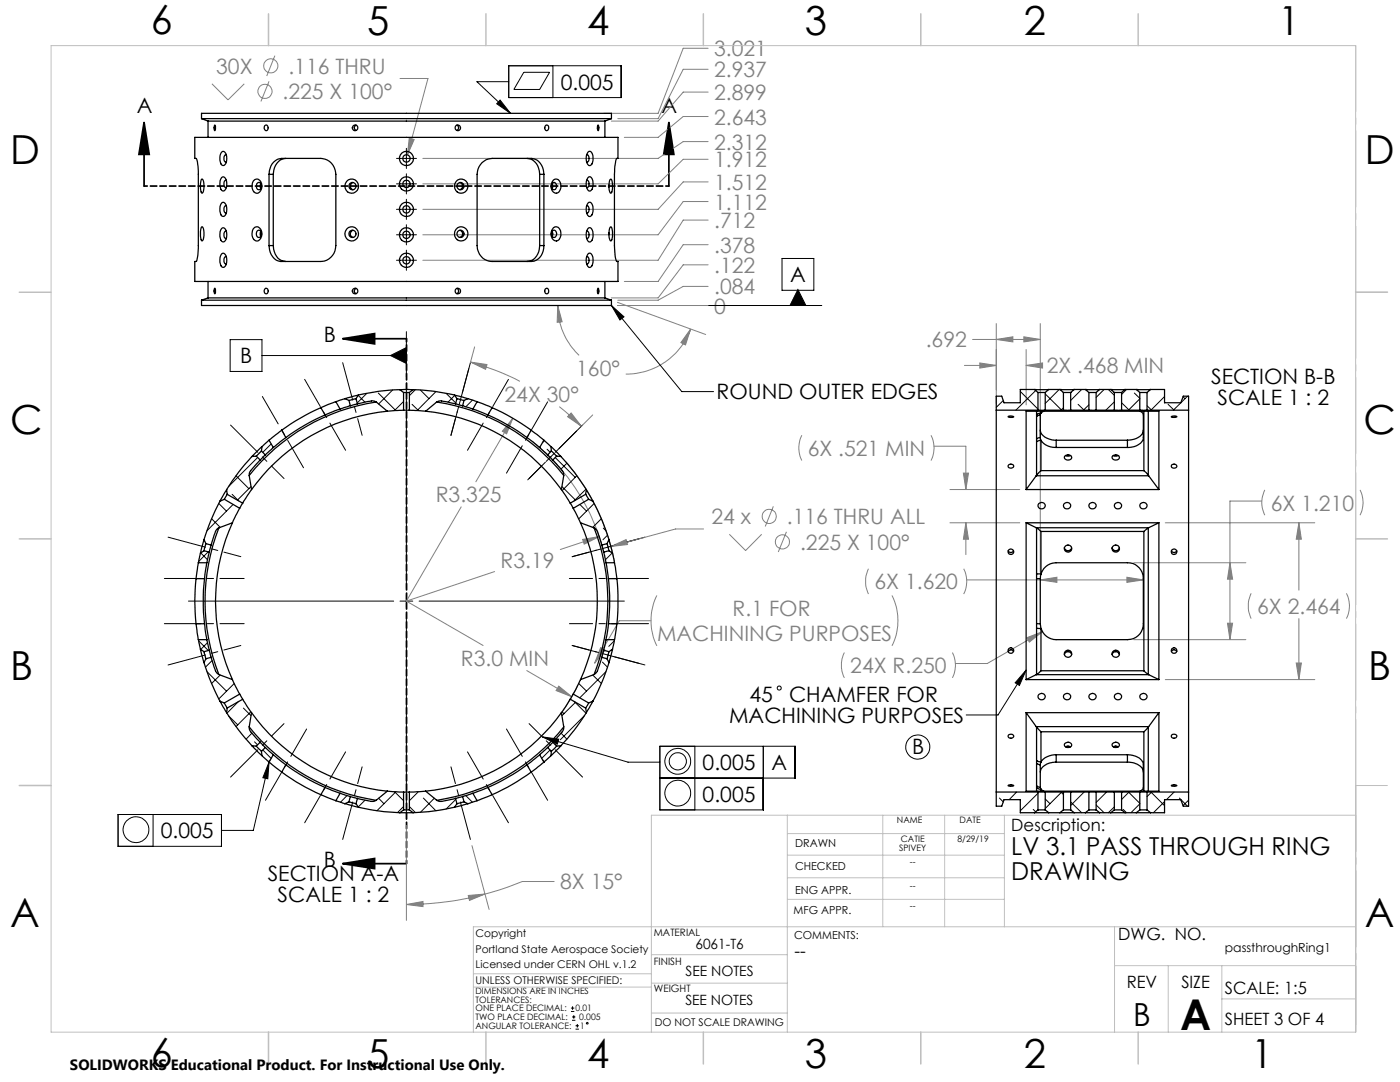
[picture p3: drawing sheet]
<svg xmlns="http://www.w3.org/2000/svg" width="279mm" height="216mm" viewBox="0 0 279 216" stroke-linecap="round" stroke-linejoin="round" font-family="sans-serif">
<g fill="none" stroke="#808080" stroke-width=".2">
<path d="M42.3 16.7l3.2 3.2 3.3-3.2M53.7 16.2l-1.6 4M54.9 11.1l-1.7 4.1M79.8 15.7h5.6l-4.1 15.2M141.3 18.4h-5l-5 5.8h-9.3M141.3 13.8h-5l-5 9.9h-8M141.3 9.6h-5l-5 13h-10.8M81.7 27.6l1 .2-1.4 3.1zM141.3 36.3h-5l-5 5.5h-46.9M141.3 31.8h-5l-5 4.9h-46.9M141.3 28.3h-5l-5 3.3h-46.9M141.3 23.2h-5l-5 4.2h-6.7"/>
<path d="M141.3 57.1h-5l-5 2.8h-8M141.3 52.8h-5l-5 6.6h-9.3M141.3 48.8h-5l-5 7.4h-6.7M141.3 43.9h-5l-5 8h-46.9M141.3 40.2h-5l-5 6.6h-46.9M93.9 72.2l3.3 .5-.3 1zM93.9 72.2a50.2 50.2 0 0 1 9.9 3.9M94.7 69.2l-.8 3.2M111.3 61l.9 3.2-1 .1zM111.3 61a13.8 13.8 0 0 0 4.3 9.9M123.2 60.3l17.6 6.4M123.3 61h18"/>
<path d="M137.8 65.7l-1 3.1-.9-.4zM137.8 65.7a13.6 13.6 0 0 1-12.9 8.9M192.5 72.9h6.3M194.1 67.7h13.5M195.5 72.4l3.3 .5-3.3 .5zM198.8 64.6v16M198.8 67.7l3.3-.5v1zM204.3 67.2l3.3 .5-3.3 .5zM204.8 69.7v11.1M204.8 72.9h2.9M204.8 72.9l3.3-.5v1zM207.6 64.6v49.6"/>
<path d="M102.3 83.5l-7.3 12.6M102.3 83.5l-1.2 3.1-.8-.6zM106.2 88.1a40.8 40.8 0 0 1 14.3 22M111.6 81.1l2.8 2.4 1.6 1.6M112.8 92a42.6 42.6 0 0 1 9.8 20.1M114 82.4l2 2.7-2.7-2zM118.3 82.8l-2.3 2.3M160 86.9a5.6 5.6 0 0 0 0 5M185.8 86.9a5.6 5.6 0 0 1 0 5M186.4 89h6.4v8.7M189.6 97.7h13.9M192.3 94.4h1l-.5 3.3z"/>
<path d="M251.8 100h-6.3v27.6M252.4 97.8a5.6 5.6 0 0 0 0 5M271.4 97.8a5.6 5.6 0 0 1 0 5M81.1 119.9l15.3 8.9M92 101.1l-10.9 18.8M98.7 114.1l-17.6 5.8M116.3 107.6l3.3-.5-3 1.5zM119.6 107.1l-7.8 2.5M121.9 109l3.1-1.3 .2 1zM131.1 118.8a11.4 11.4 0 0 0 0 10.1M140.4 105.6h-5.6l-12.9 3.4M145.6 106.6l3.2 3.3 3.2-3.3"/>
<path d="M154.3 101l-1.6 4.1M157 106.1l-1.7 4M173.3 113.5a5.9 5.9 0 0 0 0 5M178 118.8a11.1 11.1 0 0 1 0 10.1M189.6 104.3h13.9M192.3 113.5a5.6 5.6 0 0 1 0 5M192.8 104.3l.5 3.3h-1zM192.8 104.3v6.4M192.9 115.7h35.3M207.6 115.7l3.3-.5v1zM224.9 115.2l3.3 .5-3.3 .5zM226.3 112.3h22.3"/>
<path d="M228.2 112.5v1.7M232.6 104.3h29.8M245.5 112.3l.5 3.3h-1zM249.7 118.4a5.9 5.9 0 0 0 0 5M259.2 104.3l.5 3.3h-1zM259.2 104.3v13.5M268.7 118.4a5.6 5.6 0 0 1 0 5M105.1 133.8l9 5.2M111.5 136.9l2.6 2.1-3.1-1.2zM115.3 136.7l-1.7 3.2-1.2 1.8M119.9 129.2l.9 .5-2.1 2.6zM129.9 123.9h-6.3l-4.9 8.4"/>
<path d="M168.5 130.2a5.6 5.6 0 0 0 0 5.1M190.1 130.2a5.6 5.6 0 0 1 0 5.1M204.9 127.2l3.1-1.2-2.6 2.1zM208 126l-11 6.4h-6.3M226.3 127.6h22.3M232.6 135.6h29.8M245 124.4h1l-.5 3.2zM258.7 132.3h1l-.5 3.3zM259.2 123.4v12.2M81.1 164.7v19M93.5 178.7l3.3-.3-3.1 1.3zM94.2 168.7l3.4 12.8"/>
<path d="M96.8 178.4a60.7 60.7 0 0 1-15.7 2.1M110.6 175.9h-6.4l-3.6 1.4-3.8 1.1M81.1 180.5l3.3-.6v1z"/>
<circle cx="52.9" cy="18.2" r="1.42"/>
<circle cx="54" cy="13.1" r="1.41"/>
<circle cx="153.5" cy="103" r="1.42"/>
<circle cx="156.2" cy="108.1" r="1.4"/>
</g>
<g fill="none" stroke="#000" stroke-width=".2">
<path d="M99.8 20l2.1 2.6-2.8-1.9zM101.5 13.1h22.5v6.4h-22.5zM101.5 16.3h-6.3l6.7 6.3M104.5 14.4h5.2l-2 3.5h-5.1zM110.3 13.1v6.4M79.1 31.6h4M79.1 36.7h4M81.1 29.6v4M81.1 34.7v4M81.1 39.8v4M79.1 41.8h4M79.1 46.8h4"/>
<path d="M79.1 51.9h4M81.1 44.8v4.1M81.1 49.9v4M156.1 51.6h6.3v6.3h-6.3zM159.2 57.8l1.6 3.2h-3.1zM159.2 57.9v3.1M45.9 67.8h6.4v6.3h-6.4zM52.3 70.9h28.8M77.9 70.9l3.2-1.5v3.1zM81.1 66.2v9M81.1 76.4v41M122 61l2.5 2.2-.8 .7z"/>
<path d="M122 61l14.1 17.1h6.3M123.3 61h40.7M37.6 119.9h41M79.8 119.9h2.6M81.1 118.7v2.5M83.6 119.9h41M81.1 122.5v40.9M204.8 133.7l-1.4 3.1-.8-.6zM204.8 133.7l-5.6 9h-6.4M53.7 152.1l-.3 3.3-.9-.2zM53.7 152.1l-3.1 13.6h-6.4M108.2 147l3.3 .5-.3 1z"/>
<path d="M108.2 147l17.1 5.1h6.4M138.7 148.9v12.7M152.3 148.9v12.7h-20.6v-12.7h27v6.4h-27M23.6 162.5h20.6v6.4h-20.6zM30.6 162.5v6.4M113.9 201.8h.7M113.9 201.2h.7M114.2 203.6h.6M114.2 202.9h.6M114.3 200.8v.7M114.5 202.6v.7M114.9 205.4h.6"/>
<path d="M114.9 204.7h.6M115.2 204.3v.7"/>
<circle cx="155.5" cy="137.3" r=".42"/>
<circle cx="135.3" cy="158.3" r="2.57"/>
<circle cx="135.3" cy="151.9" r="2.57"/>
<circle cx="135.3" cy="151.9" r="1.71"/>
<circle cx="183.2" cy="149.1" r="2.41"/>
<circle cx="27.1" cy="165.6" r="2.57"/>
<circle cx="117.2" cy="204.2" r=".16"/>
</g>
<path d="M28.8 24.4l1 6.4h-2.1zM28.8 24.4v12.7M133.5 24.4l1 6.4h-2zM133.5 24.4v12.7M68.4 67.6l6.4-1v2zM68.4 67.6h12.7M68.4 172.3l6.4-1v2zM68.4 172.3h12.7" fill="none" stroke="#000" stroke-width=".35"/>
<path d="M93.6 73.6l-3.6 13.3M115.1 86l-9.8 9.7M127.5 107.5l-13.3 3.6M127.5 132.4l-13.3-3.6" fill="none" stroke="#000" stroke-width=".2" stroke-dasharray="15.2 1.3 1.3 1.3" stroke-dashoffset="10.3"/>
<path d="M68.4 72.4l3.9 14.5M93.9 72.4l-3.9 14.5M46 84.8l10.7 10.7M116.3 84.8l-10.7 10.7M33.5 107.2l14.6 3.9M128.7 107.2l-14.5 3.9M33.5 132.7l14.6-3.9M128.7 132.7l-14.5-3.9M46 155.1l10.7-10.7M116.3 155.1l-10.7-10.7M68.4 167.5l3.9-14.5M93.9 167.5l-3.9-14.5" fill="none" stroke="#000" stroke-width=".2" stroke-dasharray="15.2 1.3 1.3 1.3" stroke-dashoffset="7.5"/>
<path d="M32.8 115.4h15.9M32.8 124.4h15.9" fill="none" stroke="#000" stroke-width=".2" stroke-dasharray="15.2 1.3 1.3 1.3" stroke-dashoffset="8"/>
<path d="M60.6 93.3l-8.2-14.2M109.3 80.2l-8.2 14.2M53 159.7l8.2-14.2M109.3 159.7l-8.2-14.2" fill="none" stroke="#000" stroke-width=".2" stroke-dasharray="15.2 1.3 1.3 1.3" stroke-dashoffset="8.9"/>
<path d="M60.8 75.7l8.2 14.1M101.5 75.7l-8.2 14.1M60.8 164.2l8.2-14.2M101.5 164.2l-8.2-14.2" fill="none" stroke="#000" stroke-width=".2" stroke-dasharray="15.2 1.3 1.3 1.3" stroke-dashoffset="9"/>
<path d="M129.4 115.4h-15.8M129.4 124.4h-15.8" fill="none" stroke="#000" stroke-width=".2" stroke-dasharray="15.2 1.3 1.3 1.3" stroke-dashoffset="7.9"/>
<path d="M133.5 37.1h-104.7M81.1 67.6v104.7" fill="none" stroke="#000" stroke-width=".35" stroke-dasharray="1.3 .6" stroke-dashoffset=".7"/>
<path d="M270.6 9.1v49.2M270.6 58.3v49.2M270.6 107.5v49.2M270.6 156.7v49.2" fill="none" stroke="#c0c0c0" stroke-width=".2" stroke-dasharray="15.2 1.3 1.3 1.3" stroke-dashoffset="2.1"/>
<g fill="none" stroke="#c0c0c0" stroke-width=".2">
<path d="M10.2 9.1h260.3v196.9h-260.3zM270.5 58.3h6.4M270.5 156.7h6.4M157.1 162.7v43.3M157.1 175.2h43.3M157.1 170.6h43.3M157.1 166.3h43.3M157.1 179.5h43.3M176.2 162.7v22.2M188.5 162.7v22.2M200.4 162.7v22.2M270.6 162.7h-140.6v43.3"/>
<path d="M94.5 197h35.5M94.5 194.3h35.5M130 196.2h27.1M130 190.5h27.1M222.4 184.9v21.1M222.4 192.7h48.1M233.2 192.7v13.3M243.8 199.3h26.7M243.8 192.7v13.3M270.5 184.9h-176v21.1M130 202.1h27.1"/>
</g>
<g fill="none" stroke="#c0c0c0" stroke-width=".3">
<path d="M53.6 2.8v6.3M97 2.8v6.3M140.4 2.8v6.3M183.8 2.8v6.3M227.2 2.8v6.3M3.8 58.3h6.4M270.5 58.3h6.4M3.8 107.5h6.4M270.5 107.5h6.4M3.8 156.7h6.4M53.6 206v6.3M97 206v6.3"/>
<path d="M140.4 206v6.3M183.8 206v6.3M227.2 206v6.3"/>
</g>
<g fill="#000">
<path d="M133.5 24.4l1 6.4h-2zM28.8 24.4l1 6.4h-2.1z"/>
<path d="M68.4 67.6l6.4-1v2zM68.4 172.3l6.4-1v2z"/>
<path d="M122 61l2.5 2.2-.8 .7zM99.8 20l2.1 2.6-2.8-1.9zM159.2 57.8l1.6 3.2h-3.1zM53.7 152.1l-.3 3.3-.9-.2zM108.2 147l3.3 .5-.3 1zM77.9 70.9l3.2 1.6v-3.1zM204.8 133.7l-1.4 3.1-.8-.6z"/>
</g>
<path d="M111.3 61l.9 3.2-1 .1zM137.8 65.7l-1 3.1-.9-.4zM81.7 27.6l-.4 3.3 1.4-3.1zM114 82.4l2 2.7-2.7-2zM93.9 72.2l3.3 .5-.3 1zM121.9 109l3.3-.3-.2-1zM81.1 180.5l3.3-.6v1zM93.5 178.7l3.3-.3-3.1 1.3zM102.3 83.5l-2 2.5 .8 .6zM116.3 107.6l.3 1 3-1.5zM119.9 129.2l-1.2 3.1 2.1-2.6zM111.5 136.9l-.5 .9 3.1 1.2zM204.9 127.2l.5 .9 2.6-2.1zM245.5 112.3l.5 3.3h-1zM245 124.4h1l-.5 3.2zM207.6 115.7l3.3-.5v1zM224.9 115.2l3.3 .5-3.3 .5zM198.8 67.7l3.3-.5v1zM204.3 67.2l3.3 .5-3.3 .5zM259.2 104.3l.5 3.3h-1zM258.7 132.3h1l-.5 3.3zM192.3 94.4h1l-.5 3.3zM192.8 104.3l.5 3.3h-1zM195.5 72.4l3.3 .5-3.3 .5zM204.8 72.9l3.3-.5v1z" fill="#808080"/>
<g fill="none" stroke="#000" stroke-width=".25">
<path d="M38.9 27.4h84.4v4.2h-.2a7 7 0 0 0-.5 3.2v14.2a6.4 6.4 0 0 0 .5 3.2h.2v4h-84.4v-4h.2a6.2 6.2 0 0 0 .5-3.2v-14.9a4.6 4.6 0 0 0-.5-2.5h-.2zM40.2 23.7h81.8M40.2 23.7v-1.1h81.8v1.1M40.2 23.7l1.3 .5M40.3 35.7h.1a3 3 0 0 1-.1 2.9 3.2 3.2 0 0 1 0-2.9zM41.5 24.2h79.2M41.5 24.2v3.2M42.9 24.9l.1 .3-.1 .9-.2-.4zM44.2 30.3l.3-.1a1.43 1.43 0 0 1 .7 1.9 .84 .84 0 0 1-.7 .9 2.08 2.08 0 0 1-.3-2.7zM44.2 35.4l.3-.1a1.43 1.43 0 0 1 .7 1.9 .84 .84 0 0 1-.7 .9 2.08 2.08 0 0 1-.3-2.7zM45.2 36h-.1a.83 .83 0 0 0 0 1.4h.1M45.2 30.9h-.1a.83 .83 0 0 0 0 1.4h.1"/>
<path d="M50.6 36.1a.91 .91 0 0 1 1-.3 .91 .91 0 0 1 .6 .9 1.38 1.38 0 0 1-1.1 1.9 1.63 1.63 0 0 1-.5-2.5zM51.3 36.7a.59 .59 0 0 1 .8-.1 .59 .59 0 0 1 .1 .8 .53 .53 0 0 1-.7 .4 .53 .53 0 0 1-.3-.7zM52.1 36.7l-.2 .4 .1 .5M52.9 25a.54 .54 0 0 1 .6 .4 .54 .54 0 0 1-.3 .7 .61 .61 0 0 1-.3-1.1zM53.7 34.8a2.93 2.93 0 0 1 3.4-3.2h5.9a3.3 3.3 0 0 1 4 3.2v14.2a3.3 3.3 0 0 1-4 3.2h-5.9a2.88 2.88 0 0 1-3.4-3.2M53.7 34.8v14.2M53.7 34.8h.8M54.5 34.8v14.2M57 31.6a2.95 2.95 0 0 0-2.5 3.2M70.4 36.4a.73 .73 0 0 0-.5 .8 .73 .73 0 0 0 .6 .7M71.1 25a.56 .56 0 0 0-.4 .5 .56 .56 0 0 0 .3 .5M91.2 25a.59 .59 0 0 1 .3 .5 .59 .59 0 0 1-.3 .5"/>
<path d="M91.8 36.4a.73 .73 0 0 1 .5 .8 .73 .73 0 0 1-.5 .7M105.2 31.6a2.88 2.88 0 0 1 2.5 3.2M107.7 34.8h.8M107.7 34.8v14.2M108.5 34.8a2.97 2.97 0 0 0-3.4-3.2h-4.8a5.8 5.8 0 0 0-3.7 .5 3.2 3.2 0 0 0-1.4 2.7v14.2a3.2 3.2 0 0 0 4 3.2h4.9a4.9 4.9 0 0 0 3.3-.5 3.4 3.4 0 0 0 1.1-2.7M108.5 34.8v14.2M108.9 25.1a.51 .51 0 0 1 .7 .2 .51 .51 0 0 1-.3 .7 .51 .51 0 0 1-.6-.3 .51 .51 0 0 1 .2-.6zM110.2 36.7l.1 .4-.1 .5M110.3 36.5a.65 .65 0 0 1 .8 .3 .65 .65 0 0 1-.2 .8 .51 .51 0 0 1-.6 .2 .51 .51 0 0 1-.3-.7zM110.5 35.9a.97 .97 0 0 1 1.1 0 .97 .97 0 0 1 .3 1.1 1.14 1.14 0 0 1-1.1 1.5 1.63 1.63 0 0 1-.3-2.6zM117.1 30.9a.83 .83 0 0 1 0 1.4M117.1 36a.83 .83 0 0 1 0 1.4"/>
<path d="M117.3 30.4l.2-.2a.76 .76 0 0 1 .8 .8l.1 .5a1.08 1.08 0 0 1-.9 1.5 2.15 2.15 0 0 1-.2-2.6zM117.3 35.5l.2-.2a.76 .76 0 0 1 .8 .8l.1 .5a1.08 1.08 0 0 1-.9 1.5 2.15 2.15 0 0 1-.2-2.6zM119.3 25l.2 .4-.1 .7-.2-.5zM120.7 24.2v3.2M121.5 36.9v.4M121.7 35.8l.2-.1a3 3 0 0 1 .1 2.8l-.1 .1a3.2 3.2 0 0 1-.2-2.8zM122 23.7l-1.3 .5M40.2 59.9v1.1h81.8v-1.1M40.2 59.9h81.8M40.3 45.3h.1a3 3 0 0 1-.1 2.8 3.2 3.2 0 0 1 0-2.8zM41.5 59.4h79.2M41.5 59.4l-1.3 .5"/>
<path d="M41.5 56.2v3.2M42.8 57.5a1.01 1.01 0 0 1 .1 1.1l-.2-.4zM44.2 50.7l.3-.2a1.43 1.43 0 0 1 .7 1.9 .84 .84 0 0 1-.7 .9 2.08 2.08 0 0 1-.3-2.6zM44.2 45.6l.3-.2a1.43 1.43 0 0 1 .7 1.9 .84 .84 0 0 1-.7 1 2.08 2.08 0 0 1-.3-2.7zM44.2 40.5l.3-.1a1.43 1.43 0 0 1 .7 1.9 .84 .84 0 0 1-.7 .9 2.08 2.08 0 0 1-.3-2.7zM45.2 51.2h-.1a.83 .83 0 0 0 0 1.5l.1-.1M45.2 46.1h-.1a.83 .83 0 0 0 0 1.5h.1M45.2 41.1h-.1a.83 .83 0 0 0 0 1.4h.1M50.6 45.6a.91 .91 0 0 1 1-.3 .91 .91 0 0 1 .6 .9 1.38 1.38 0 0 1-1.1 1.9 1.63 1.63 0 0 1-.5-2.5zM51.3 46.2a.59 .59 0 0 1 .8-.1 .59 .59 0 0 1 .1 .8 .53 .53 0 0 1-.7 .5 .53 .53 0 0 1-.3-.7zM52.1 46.2l-.2 .4 .1 .5M52.8 57.7a.43 .43 0 0 1 .6 0 .43 .43 0 0 1 .1 .5 .42 .42 0 0 1-.5 .4 .42 .42 0 0 1-.3-.6z"/>
<path d="M53.7 49h.8M54.5 49a2.92 2.92 0 0 0 2.5 3.2M70.4 46a.73 .73 0 0 0-.5 .7 .73 .73 0 0 0 .6 .7M71 57.5a.56 .56 0 0 0-.3 .6 .56 .56 0 0 0 .4 .5M91.2 57.5a.59 .59 0 0 1 .3 .6 .59 .59 0 0 1-.3 .5M91.8 46a.73 .73 0 0 1 .5 .7 .73 .73 0 0 1-.5 .7M107.7 49a2.91 2.91 0 0 1-2.5 3.2M107.7 49h.8M108.9 57.6a.52 .52 0 0 1 .6 .3 .52 .52 0 0 1-.1 .6 .51 .51 0 0 1-.7-.2 .51 .51 0 0 1 .2-.7zM110.2 46.2a.42 .42 0 0 1 .4-.3 .42 .42 0 0 1 .3 .3 .67 .67 0 0 1 .2 .8 .67 .67 0 0 1-.8 .3l-.3-.6zM110.2 46.2l.1 .5-.1 .5M110.5 45.4a.97 .97 0 0 1 1.1 .1 .97 .97 0 0 1 .3 1 1.14 1.14 0 0 1-1.1 1.5 1.63 1.63 0 0 1-.3-2.6z"/>
<path d="M117.1 41.1a.83 .83 0 0 1 0 1.4M117.1 46.1a.83 .83 0 0 1 0 1.5M117.1 51.2a.83 .83 0 0 1 0 1.5v-.1M117.3 50.7l.2-.2a.76 .76 0 0 1 .8 .8l.1 .5a1.08 1.08 0 0 1-.9 1.5 2.15 2.15 0 0 1-.2-2.6zM117.3 45.6l.2-.2a.76 .76 0 0 1 .8 .8l.1 .5a1.08 1.08 0 0 1-.9 1.6 2.15 2.15 0 0 1-.2-2.7zM117.3 40.5l.2-.1a.76 .76 0 0 1 .8 .8l.1 .5a1.08 1.08 0 0 1-.9 1.5 2.15 2.15 0 0 1-.2-2.7zM119.3 57.5l.2 .2a.7 .7 0 0 1-.2 .9l-.1-.6zM120.7 59.4l1.3 .5M120.7 56.2v3.2M121.5 46.5v.3M121.7 45.4l.2-.1a3 3 0 0 1 .1 2.7l-.1 .1a3.2 3.2 0 0 1-.2-2.7zM68.8 79.6l-1.8 .6"/>
<path d="M68.8 79.6l.8 .3M69.6 79.9l.3 1.1M71 79.6l-1.4 .3M71 79.6l.3 1M71.5 78.8l-2.7 .8M71.5 78.8l-.5 .8M79.8 77.8l.7 .5M79.8 77.8h2.6M79.8 77.8a40.5 40.5 0 0 0-8.3 1M80.5 78.3h1.2M80.5 78.3v3.5M81.7 78.3v3.5"/>
<path d="M82.4 77.8a40.5 40.5 0 0 1 8.3 1M82.4 77.8l-.7 .5M90.7 78.8l2.7 .8M90.7 78.8l.5 .8M91.2 79.6l1.4 .3M91.2 79.6l-.3 1M92.6 79.9l-.3 1.1M93.4 79.6l1.8 .6M93.4 79.6l-.8 .3M206.4 77.7h2.9M206.4 77.7h-2.8v2.7h-3.2l-.5-1.3h-1.1v2.7M206.4 77.7l.8 .6"/>
<path d="M207.2 78.3h1.4M207.2 78.3v3.5M208.6 78.3v3.5M209.3 77.7h2.2M209.3 77.7l-.7 .6M211.5 77.7h2.9M211.5 77.7l.7 .6M212.2 78.3h1.5M212.2 78.3v3.5M213.7 78.3v3.5M214.4 77.7h2.2M214.4 77.7l-.7 .6"/>
<path d="M216.6 77.7h2.9M216.6 77.7l.7 .6M217.3 78.3h1.5M217.3 78.3v3.5M218.8 78.3v3.5M219.5 77.7h2.2M219.5 77.7l-.7 .6M221.7 77.7h2.8M221.7 77.7l.7 .6M222.4 78.3h1.4M222.4 78.3v3.5M223.8 78.3v3.5"/>
<path d="M224.5 77.7h2.3M224.5 77.7l-.7 .6M226.8 77.7h2.8M226.8 77.7l.7 .6M227.5 78.3h1.4M227.5 78.3v3.5M228.9 78.3v3.5M229.6 77.7h2.8v2.7h3.3l.4-1.3h1.1v2.7M229.6 77.7l-.7 .6M44.8 99.6l-.9 .4M44.8 99.6l3 1.8-1.4 2.9M45.2 97.7l.1 .9"/>
<path d="M45.2 97.7l-1.3 2.3M45.3 98.6l-.5 1M45.3 98.6l3.1 1.8M50.2 97.7l-1.8 2.7M50.3 91.1a43 43 0 0 0-5.1 6.6M51.2 91l-.9 .1M51.2 91l.7 .8M51.9 91.8l-1.4 1.6a1.66 1.66 0 0 0-.8 1.5l.5 2.8M52.2 90l-1 1M52.2 90l.8 .8M52.3 89.1l-2 2M52.3 89.1l-.1 .9"/>
<path d="M53 90.8l-1.1 1M53.7 87.8l-1.4 1.3M53.7 87.8l.8 1.5M54.5 89.3l-1.5 1.5M56.2 85.8l-2.5 2M56.2 85.8l.8 1.5M57 87.3l-2.5 2M64 81.4a44.1 44.1 0 0 0-7.8 4.4M64 81.4l.9 1.4M64.9 82.8a40.4 40.4 0 0 0-7.9 4.5M67 80.2l-3 1.2M67 80.2l.9 1.4"/>
<path d="M67.9 81.6l-3 1.2M69.9 81l-2 .6M71.3 80.6l-1.4 .4M71.3 80.6l1.8-.4a2.43 2.43 0 0 1 1.8-.1l2.4 2M75.1 80.2a40.3 40.3 0 0 0-25.4 14.7M77.3 82.1a38 38 0 0 0-27.1 15.6M80.5 81.8h1.2M80.5 81.8l-3.2 .3M81.7 81.8l3.2 .3M84.9 82.1a38.2 38.2 0 0 1 27.1 15.6M87.2 80.2a40.3 40.3 0 0 1 25.3 14.7M90.9 80.6l1.4 .4"/>
<path d="M90.9 80.6l-1.7-.4a2.39 2.39 0 0 0-1.9-.1l-2.4 2M92.3 81l2.1 .6M94.4 81.6l3 1.2M95.2 80.2l3 1.2M95.2 80.2l-.8 1.4M97.4 82.8a41.5 41.5 0 0 1 7.8 4.5M98.2 81.4a44.1 44.1 0 0 1 7.8 4.4M98.2 81.4l-.8 1.4M105.2 87.3l2.5 2M106 85.8l2.5 2M106 85.8l-.8 1.5M107.7 89.3l1.6 1.5"/>
<path d="M108.5 87.8l1.5 1.3M108.5 87.8l-.8 1.5M109.3 90.8l1 1M110 89.1l1.9 2M110 89.1v.9M110 90l1.1 1M110 90l-.7 .8M110.3 91.8l1.5 1.6a1.66 1.66 0 0 1 .7 1.5l-.5 2.8M111.1 91l.8 .1M111.1 91l-.8 .8M111.9 91.1a40.4 40.4 0 0 1 5.1 6.6M112 97.7l1.8 2.7"/>
<path d="M116.9 98.6l.6 1M116.9 98.6l-3.1 1.8M117 97.7l1.3 2.3M117 97.7l-.1 .9M117.5 99.6l.8 .4M117.5 99.6l-3.1 1.8M198.8 81.8v76.2M198.8 81.8h8.4M201.2 83.1l.1-.1a.83 .83 0 0 1 1 .2l-.3 .1a.56 .56 0 0 1-.8-.2zM201.3 92.8a.51 .51 0 0 1 .6-.2 .51 .51 0 0 1 .3 .7 .53 .53 0 0 1-.7 .1 .53 .53 0 0 1-.2-.6zM204.8 97.7v-15.6h26.5v15.6M204.8 97.7h26.5"/>
<path d="M206.8 94.9l-2 2.8M206.8 94.9h22.4M206.9 83.1v4.5M206.9 88.2v6.7M206.9 82.1v.7M206.9 82.8v.3M206.9 87.6v.6M206.9 94.9h-.1M207.2 81.8h1.4M207.6 85.8a2.87 2.87 0 0 0 3.2 2M207.6 82.8l-.7 .3M207.6 82.8v4.5"/>
<path d="M207.6 87.3l-.7 .3M207.6 87.3l.2 .6M207.8 82.4l-.9 .4M207.8 87.9v6M207.8 87.9a3.4 3.4 0 0 0 3 1.4M207.8 82.4l-.2 .4M207.8 87.9l-.9 .3M207.8 93.9l-.9 1M207.8 93.9h20.5M207.8 82.1v.3M208.3 82.1l-.5 .3M208.6 81.8h3.6"/>
<path d="M210.8 87.8h14.2M210.8 89.3h14.2M210.8 87.8v1.5M212.2 81.8h1.5M212.6 90.9a.71 .71 0 0 1 .8-.1 .71 .71 0 0 1 .4 .7 .76 .76 0 0 1-.8 .3 .76 .76 0 0 1-.6-.7zM212.7 90.9l.2 .1 .7-.1M213.7 81.8h3.6M217.3 81.8h1.5M218.8 81.8h3.6M222.1 90.9a.71 .71 0 0 1 .8-.1 .71 .71 0 0 1 .4 .7 .76 .76 0 0 1-.8 .3 .76 .76 0 0 1-.5-.7zM222.2 90.9l.2 .1 .8-.1M222.4 81.8h1.4"/>
<path d="M223.8 81.8h3.7M225 87.8v1.5M227.5 81.8h1.4M227.5 82.1a.96 .96 0 0 1 .7 1.2v3.3a2.12 2.12 0 0 1-1.8 2.5l-1.4 .2M228.2 85.8a2.44 2.44 0 0 1-2.5 2h-.7M228.3 93.9l.9 1M228.3 82.1v11.8M228.9 81.8h8.3M229.2 82.1v12.8M229.2 94.9h.1M229.2 94.9l2.1 2.8M233.8 83.1l.4-.1 .6 .1a.76 .76 0 0 1-1 0z"/>
<path d="M233.9 92.7a.56 .56 0 0 1 .6-.1 .56 .56 0 0 1 .3 .6 .53 .53 0 0 1-.7 .2 .53 .53 0 0 1-.2-.7zM237.2 81.8v76.2M39.1 115.5a41.1 41.1 0 0 0 0 9M39.1 115.5h1.7M39.6 112.3l-.5 3.2M39.6 112.3h1.7M40 110.4l-.4 1.9M40.7 107.7l-.7 2.7M40.7 109.9l-.7 .5M40.7 107.7l.4 .8M40.7 109.9l1.1 .3M40.8 115.5a41.1 41.1 0 0 0 0 9"/>
<path d="M41.1 108.5l-.4 1.4M41.1 108.5l1 .3M41.3 112.3l-.5 3.2M41.8 110.2l-.5 2.1M42.1 108.8l-.3 1.4M43.7 105.3a40.2 40.2 0 0 0 0 29.3M43.9 100a43.7 43.7 0 0 0-3.2 7.7M46.4 104.3l-3.1 1.3-.5 1.1-.7 2.1M46.4 104.3a37.8 37.8 0 0 0 0 31.3M48.4 100.4l-.6 1M113.8 100.4l.6 1M114.4 101.4l1.5 2.9"/>
<path d="M115.9 104.3l2.8 1.1a3.1 3.1 0 0 1 1 2l.4 1.4M115.9 104.3a38.2 38.2 0 0 1 0 31.3M118.3 100a40.5 40.5 0 0 1 3.2 7.7M118.6 105.3a40.2 40.2 0 0 1 0 29.3M120.1 108.8l.4 1.4M120.5 110.2l.4 2.1M120.9 112.3l.5 3.2M120.9 112.3h1.7M121.1 108.5l.4 1.4M121.1 108.5l-1 .3M121.4 115.5a41.1 41.1 0 0 1 0 9M121.4 115.5h1.7"/>
<path d="M121.5 107.7l.7 2.7M121.5 107.7l-.4 .8M121.5 109.9l.7 .5M121.5 109.9l-1 .3M122.2 110.4l.4 1.9M122.6 112.3l.5 3.2M123.1 115.5a47.9 47.9 0 0 1 0 9M201.2 109.9a.55 .55 0 0 0 .5 .3 .55 .55 0 0 0 .5-.3M204.8 104.3v31.3M204.8 104.3h26.5M204.8 104.3l2 1M206.8 105.3h22.4"/>
<path d="M206.8 105.3h.1M206.9 114.5v1M206.9 115.5v8.9M206.9 105.3v9.2M206.9 105.3l.9 .7M207.6 115.5h-.7M207.6 115.5v9M207.8 106v8.5M207.8 114.5h-.9M207.8 114.5a3.2 3.2 0 0 1 3-2.2h14.2a3.1 3.1 0 0 1 3.2 3.2v7.8a3.7 3.7 0 0 1-1.5 3.9l-.5 .2-1.2 .2h-14.2a3.2 3.2 0 0 1-3-2.2M207.8 114.5l-.2 1M207.8 106h20.5"/>
<path d="M213.9 109.3a.74 .74 0 0 1-.8 .6 .74 .74 0 0 1-.7-.6M223.4 109.3a.74 .74 0 0 1-.7 .6 .74 .74 0 0 1-.8-.6M228.3 106v27.8M229.2 105.3v29.3M229.2 105.3l-.9 .7M229.2 105.3h.1M231.3 104.3v31.3M231.3 104.3l-2.1 1M233.8 109.9a.57 .57 0 0 0 .5 .3 .57 .57 0 0 0 .5-.3M39.1 124.5l.5 3.1M39.1 124.5h1.7M39.6 127.6l.4 1.9"/>
<path d="M39.6 127.6h1.7M40 129.5l.7 2.7M40 129.5l.7 .5M40.7 130l.4 1.4M40.7 132.2a45.6 45.6 0 0 0 3.2 7.7M40.8 124.5l.5 3.1M41.1 131.4l-.4 .8M41.3 127.6l.5 2.2M41.8 129.8l.3 1.4M41.8 129.8l-1.1 .2M42.1 131.2l.9 2.6 .3 .5 .4 .3 2.7 1M42.1 131.2l-1 .2"/>
<path d="M43.9 139.9l1.3 2.3M43.9 139.9l.9 .4M46.4 135.6l1.4 2.9M47.8 138.5l.6 1M47.8 138.5l-3 1.8M113.8 139.5l-1.8 2.7M113.8 139.5l3.1 1.8M114.4 138.5l-.6 1M114.4 138.5l3.1 1.8M115.9 135.6l-1.5 2.9M118.3 139.9l-1.3 2.3M118.3 139.9l-.8 .4"/>
<path d="M120.1 131.2l-.6 2a1.79 1.79 0 0 1-1 1.4l-2.6 1M120.1 131.2l1 .2M120.5 129.8l-.4 1.4M120.5 129.8l1 .2M120.9 127.6l-.4 2.2M120.9 127.6h1.7M121.1 131.4l.4 .8M121.4 124.5l-.5 3.1M121.4 124.5h1.7M121.5 130l-.4 1.4M121.5 132.2a42.2 42.2 0 0 1-3.2 7.7M122.2 129.5l-.7 2.7"/>
<path d="M122.2 129.5l-.7 .5M122.6 127.6l-.4 1.9M123.1 124.5l-.5 3.1M201.2 130a.55 .55 0 0 1 .5-.4 .55 .55 0 0 1 .5 .4M204.8 135.6h26.5M206.8 134.6l-2 1M206.8 134.6h22.4M206.9 125.4v9.2M206.9 125.4h.9M206.9 124.4l.7 .1M206.9 124.4v1M206.9 134.6h-.1"/>
<path d="M207.6 124.5l.2 .9M207.8 133.8l-.9 .8M207.8 125.4v8.4M207.8 133.8h20.5M212.4 130.6a.75 .75 0 0 1 .7-.6 .75 .75 0 0 1 .8 .6M221.9 130.6a.75 .75 0 0 1 .8-.6 .75 .75 0 0 1 .7 .6M228.3 133.8l.9 .8M229.2 134.6h.1M229.2 134.6l2.1 1M233.8 130a.57 .57 0 0 1 .5-.4 .57 .57 0 0 1 .5 .4M44.8 140.3l.5 1M45.2 142.2a43 43 0 0 0 5.1 6.6"/>
<path d="M45.3 141.3l-.1 .9M45.3 141.3l3.1-1.8 1.8 2.7M49.7 145.1a40.3 40.3 0 0 0 25.4 14.6M50.2 142.2l-.5 2.9a2.23 2.23 0 0 0 1 1.7l1.2 1.3M50.2 142.2a37.9 37.9 0 0 0 27.1 15.7M50.3 148.8l2 2M50.3 148.8l.9 .1M51.2 148.9l1 1M51.9 148.1l1.1 1.1M51.9 148.1l-.7 .8M52.2 149.9l.1 .9M52.3 150.8l1.4 1.3"/>
<path d="M53 149.2l1.5 1.4M53 149.2l-.8 .7M53.7 152.1l2.5 2M54.5 150.6l2.5 2M54.5 150.6l-.8 1.5M56.2 154.1a41.5 41.5 0 0 0 7.8 4.5M57 152.6a40.4 40.4 0 0 0 7.9 4.5M57 152.6l-.8 1.5M64 158.6l3 1.2M64.9 157.1l3 1.2M64.9 157.1l-.9 1.5M67 159.8l1.8 .6"/>
<path d="M67.9 158.3l2 .6M67.9 158.3l-.9 1.5M69.6 160l1.4 .4M69.6 160l-.8 .4M69.9 158.9l1.4 .4M69.9 158.9l-.3 1.1M71.3 159.3l-.3 1.1M77.3 157.9l-2.4 1.9a2.87 2.87 0 0 1-2.2-.2l-1.4-.3M77.3 157.9l3.2 .1M80.5 158h1.2M80.5 158v3.6M81.7 158v3.6"/>
<path d="M84.9 157.9l2.4 1.9a2.82 2.82 0 0 0 2.2-.2l1.4-.3M84.9 157.9l-3.2 .1M90.9 159.3l.3 1.1M92.3 158.9l-1.4 .4M92.3 158.9l.3 1.1M92.6 160l-1.4 .4M92.6 160l.8 .4M94.4 158.3l-2.1 .6M94.4 158.3l.8 1.5M95.2 159.8l-1.8 .6M97.4 157.1l-3 1.2M97.4 157.1l.8 1.5"/>
<path d="M98.2 158.6l-3 1.2M105.2 152.6a41.5 41.5 0 0 1-7.8 4.5M105.2 152.6l.8 1.5M106 154.1a41.5 41.5 0 0 1-7.8 4.5M107.7 150.6l-2.5 2M107.7 150.6l.8 1.5M108.5 152.1l-2.5 2M109.3 149.2l-1.6 1.4M109.3 149.2l.7 .7M110 150.8l-1.5 1.3M110 149.9v.9M110.3 148.1l-1 1.1"/>
<path d="M110.3 148.1l.8 .8M111.1 148.9l-1.1 1M111.9 148.8l-1.9 2M111.9 148.8l-.8 .1M112 142.2l.5 2.9a2.23 2.23 0 0 1-1 1.7l-1.2 1.3M112 142.2a38.1 38.1 0 0 1-27.1 15.7M112.5 145.1a40.3 40.3 0 0 1-25.3 14.6M116.9 141.3l.1 .9M117 142.2a40.4 40.4 0 0 1-5.1 6.6M117.5 140.3l-.6 1M198.8 158v2.9h1.1l.5-1.3h3.2v2.6h2.8M198.8 158h8.4"/>
<path d="M201.2 156.7l.3-.1 .8 .1a.82 .82 0 0 1-1.1 .1zM201.2 146.7a.59 .59 0 0 1 .7-.2 .59 .59 0 0 1 .4 .5 .56 .56 0 0 1-.7 .3 .56 .56 0 0 1-.4-.6zM204.8 142.2v15.7h26.5v-15.7M204.8 142.2h26.5M204.8 142.2l2 2.8M206.8 145l.1 .1M206.8 145h22.4M206.9 152.3v4.5M206.9 145.1v6.6M206.9 157.2l.9 .3M206.9 156.8l.7 .3M206.9 152.3l.7 .3"/>
<path d="M206.9 151.7l.9 .3M206.9 145.1l.9 .9M206.9 157.2v.7M206.9 151.7v.6M206.9 156.8v.4M207.2 158h1.4M207.2 158v3.6M207.6 157.1l.2 .4M207.6 152.6v4.5M207.8 157.5l.5 .4M207.8 146v6M207.8 152l-.2 .6"/>
<path d="M207.8 146h20.5M207.8 157.5v.4M208.6 158h3.6M208.6 158v3.6M210.8 152.1a2.99 2.99 0 0 0-3.2 1.8v.2M210.8 150.6a3.5 3.5 0 0 0-3 1.4M210.8 152.1h14.2M210.8 150.6h14.2M210.8 150.6v1.5M212.2 158h1.5M212.2 158v3.6M212.4 148.4a.73 .73 0 0 1 .9-.3 .73 .73 0 0 1 .5 .8 .76 .76 0 0 1-.8 .3 .76 .76 0 0 1-.6-.8z"/>
<path d="M212.7 149l.4-.1 .5 .1M213.7 158h3.6M213.7 158v3.6M217.3 158h1.5M217.3 158v3.6M218.8 158h3.6M218.8 158v3.6M222 148.4a.73 .73 0 0 1 .8-.3 .73 .73 0 0 1 .5 .8 .76 .76 0 0 1-.8 .3 .76 .76 0 0 1-.5-.8zM222.2 149l.5-.1 .5 .1M222.4 158h1.4M222.4 158v3.6M223.8 158h3.7"/>
<path d="M223.8 158v3.6M225 152.1a3.1 3.1 0 0 1 3.2 1.7v.3M225 150.6a3.2 3.2 0 0 1 3.2 1.8v4.3a.94 .94 0 0 1-.7 1.2M225 150.6v1.5M227.5 158h1.4M227.5 158v3.6M228.3 146v11.9M228.9 158h8.3M228.9 158v3.6M229.2 145.1l-.9 .9M229.2 145.1v12.8M229.2 145v.1"/>
<path d="M231.3 142.2l-2.1 2.8M233.8 156.7l.2-.1a.53 .53 0 0 1 .8 .2h-.1a.68 .68 0 0 1-.9-.1zM233.9 146.6a.57 .57 0 0 1 .6-.1 .57 .57 0 0 1 .3 .5 .52 .52 0 0 1-.6 .3 .52 .52 0 0 1-.3-.7zM237.2 158v2.9h-1.1l-.4-1.3h-3.3v2.6h-2.8M68.8 160.4l2.7 .7M71 160.4l.5 .7M71.5 161.1a44.1 44.1 0 0 0 8.3 1.1M79.8 162.2h2.6M80.5 161.6h1.2M80.5 161.6l-.7 .6M81.7 161.6l.7 .6M90.7 161.1a44.1 44.1 0 0 1-8.3 1.1"/>
<path d="M91.2 160.4l-.5 .7M93.4 160.4l-2.7 .7M206.4 162.2h2.9M207.2 161.6h1.4M207.2 161.6l-.8 .6M208.6 161.6l.7 .6M209.3 162.2h2.2M211.5 162.2h2.9M212.2 161.6h1.5M212.2 161.6l-.7 .6M213.7 161.6l.7 .6M214.4 162.2h2.2"/>
<path d="M216.6 162.2h2.9M217.3 161.6h1.5M217.3 161.6l-.7 .6M218.8 161.6l.7 .6M219.5 162.2h2.2M221.7 162.2h2.8M222.4 161.6h1.4M222.4 161.6l-.7 .6M223.8 161.6l.7 .6M224.5 162.2h2.3M226.8 162.2h2.8M227.5 161.6h1.4"/>
<path d="M227.5 161.6l-.7 .6M228.9 161.6l.7 .6"/>
<circle cx="70.2" cy="37.1" r="1.4"/>
<circle cx="70.3" cy="37.1" r=".72"/>
<circle cx="70.9" cy="25.5" r=".56"/>
<circle cx="81.1" cy="31.6" r="1.42"/>
<circle cx="81.1" cy="36.7" r="1.42"/>
<circle cx="81.1" cy="36.7" r=".73"/>
<circle cx="81.1" cy="31.6" r=".73"/>
<circle cx="91.3" cy="25.5" r=".55"/>
<circle cx="91.9" cy="37.1" r=".72"/>
<circle cx="92" cy="37.1" r="1.39"/>
<circle cx="70.2" cy="46.7" r="1.4"/>
<circle cx="70.3" cy="46.7" r=".72"/>
<circle cx="70.9" cy="58.1" r=".56"/>
<circle cx="81.1" cy="51.9" r="1.42"/>
<circle cx="81.1" cy="41.8" r="1.42"/>
<circle cx="81.1" cy="46.9" r="1.42"/>
<circle cx="81.1" cy="51.9" r=".73"/>
<circle cx="81.1" cy="41.8" r=".73"/>
<circle cx="81.1" cy="46.8" r=".73"/>
<circle cx="91.3" cy="58.1" r=".55"/>
<circle cx="91.9" cy="46.7" r=".72"/>
<circle cx="92" cy="46.7" r="1.39"/>
<circle cx="201.7" cy="110.1" r=".55"/>
<circle cx="207.9" cy="100.9" r=".68"/>
<circle cx="213" cy="100.9" r=".68"/>
<circle cx="213.2" cy="109.5" r=".73"/>
<circle cx="218" cy="100.9" r=".68"/>
<circle cx="222.7" cy="109.5" r=".73"/>
<circle cx="223.1" cy="100.9" r=".68"/>
<circle cx="228.2" cy="100.9" r=".68"/>
<circle cx="234.3" cy="110.1" r=".55"/>
<circle cx="201.7" cy="129.8" r=".56"/>
<circle cx="207.9" cy="139" r=".68"/>
<circle cx="213" cy="139" r=".68"/>
<circle cx="213.2" cy="130.5" r=".73"/>
<circle cx="218" cy="139" r=".68"/>
<circle cx="222.7" cy="130.5" r=".73"/>
<circle cx="223.1" cy="139" r=".68"/>
<circle cx="228.2" cy="139" r=".68"/>
<circle cx="234.3" cy="129.8" r=".56"/>
</g>
<g fill="none" stroke="#000" stroke-width=".2">
<path d="M71.5 78.9l1.3 1.4M73.2 78.5l-1.9 1.9M75.5 78.4l3.5 3.5M78.4 77.8l-2.8 2.8M82.9 77.8l-1.2 1.2M83.9 77.8l1.7 1.8M87 78.1l-3.7 3.8M89 78.5l1.9 1.9M90.7 78.9l-1.3 1.4M94.3 79.8l-1.3 1.4M200.2 79.9l-1.4 1.4M203.6 78.1l3.6 3.5"/>
<path d="M206.7 77.9l-4 3.9M208.6 78.6l3.3 3.2M211.4 77.7l-2.8 2.8M215.9 77.7l-2.2 2.2M220.3 77.7l-1.5 1.6M221.2 77.7l1.2 1.2M224.8 77.7l-1 1M226.4 78.4l1.1 1.1M227.5 79.6l-2.3 2.2M232.4 79.1l-2.7 2.7M236.1 79.2l.4 .4M237 79.1l-2.8 2.7"/>
<path d="M46.3 98.6l1.3 1.3M47.1 94.9l2.6 2.6M50.1 97.1l-2.7 2.7M51.4 91.3l-5.8 5.8M54.1 88.6l-1.6 1.6M80.5 80.1l-1.8 1.8M82.2 80.7l1.3 1.2M108.7 87.9l-.5 .4M109.2 89.6l.6 .6M110.8 91.3l4 3.9M112.1 97.1l2.8 2.7M113.1 92.4l-1.1 1.2"/>
<path d="M115.1 94.9l-2.9 3M116.9 97.6l-2.3 2.3M212.2 81.4l-.5 .4M215.2 80.7l1.2 1.1M217.3 80.8l-1.1 1M222.4 80.2l-1.7 1.6M223.8 80.4l1.5 1.4M228.9 81l.9 .8M233.1 80.7l1.2 1.1M40.1 110.3l1.3 1.4M41.6 110.1l-1.9 1.9M42.2 103.5l1.8 1.7"/>
<path d="M43.7 100.5l1.5 1.5M46.5 100.6l-5.2 5.3M115.7 100.6l1.4 1.4M118.6 100.5l-3.1 3M120 103.5l-1.7 1.7M120.4 105.4l.5 .5M121.2 106.8l-.9 .9M122.2 110.3l-1.4 1.4M39.7 127.9l1.9 1.9M41.3 134l3.9 3.9M41.4 128.2l-1.3 1.4M42.3 131.8l-1.3 1.3"/>
<path d="M44 134.7l-1.8 1.7M46.7 136.4l-3 3.1M47.6 139.9l-2.3 2.4M114.6 139.9l2.3 2.4M115.5 136.4l1.6 1.5M118.3 134.7l1.7 1.7M120.2 132.1l1 1M120.9 134l-5.2 5.2M122.6 127.9l-1.1 1.1M45.6 142.8l1.8 1.8M48.6 141.3l1.5 1.5M50.1 142l-3 3"/>
<path d="M50.3 146.3l-1.2 1.2M50.8 148l.6 .6M52.5 149.6l1.6 1.7M54 151.6l-.4 .4M67 159.7l.1 .1M69.3 158.8l-1.4 1.3M72.8 159.7l-1.3 1.3M75.6 159.3l1 1.1M78.7 158l1.8 1.8M79 158l-3.8 3.8M83.5 158l-1.8 1.8M84.5 159.2l2.5 2.6"/>
<path d="M86.7 159.3l-2.8 2.8M90.9 159.5l-1.9 1.9M93 158.8l1.3 1.3M95.2 159.7v.1M108.2 151.6l.5 .4M109.8 149.6l-1.7 1.7M111.1 148.4l-.3 .2M112 146.3l1.1 1.2M112.2 142l.3 .4M114.9 140.1l-2.8 2.7M116.6 142.8l-4.8 4.8M199.5 159.2l.7 .8"/>
<path d="M202.7 158l.1 .1M202.9 158l-1.5 1.6M207.2 158.3l-3.6 3.5M208.6 159.4l.9 1M211.7 158l.5 .5M211.9 158l-3.3 3.3M216.4 158l-2.7 2.7M220.7 158l.1 .1M220.8 158l-2 2.1M225.2 158l2.3 2.3M225.3 158l-1.5 1.5M229.7 158l2.7 2.8"/>
<path d="M229.8 158l-.9 1M232.4 159.9l-2.2 2.3M234.3 158l-1.5 1.6M235.4 159.2l1.6 1.7M237.2 159.7l-1.1 1.1M80.5 160.9l-1.2 1.2M81.7 160.9l1.2 1.2M206.2 161.5l.5 .5M213.7 160l2.2 2.2M218.8 160.6l1.5 1.6M222.4 161l-1.2 1.2M224.2 161.5l.6 .7"/>
<path d="M227.5 160.4l-1.8 1.8"/>
</g>
<text font-size="8.5" x="235.5" y="205.4">A</text>
<g font-size="8">
<text x="30.1" y="6.8">6</text>
<text x="73.3" y="6.9">5</text>
<text x="117.2" y="6.9">4</text>
<text x="160.6" y="6.9">3</text>
<text x="204.3" y="6.9">2</text>
<text x="255.1" y="6.9">1</text>
<text x="2.1" y="32.7">D</text>
<text x="272.4" y="32.7">D</text>
<text x="2.1" y="86.5">C</text>
<text x="272.1" y="86.5">C</text>
<text x="2.1" y="135.6">B</text>
<text x="273.1" y="135.6">B</text>
<text x="2.1" y="185.1">A</text>
<text x="272.4" y="185.1">A</text>
<text x="30.1" y="212.9">6</text>
<text x="73.3" y="213">5</text>
<text x="117.2" y="213">4</text>
<text x="160.6" y="213">3</text>
<text x="204.3" y="213">2</text>
<text x="249.7" y="213">1</text>
</g>
<text font-size="6.3" x="226.1" y="204.6">B</text>
<g font-size="4.9">
<text x="201.8" y="170.7">LV 3.1 PASS THROUGH RING</text>
<text x="201.8" y="175.6">DRAWING</text>
</g>
<g font-size="4.2" fill="#808080">
<text x="142.5" y="11.2">3.021</text>
<text x="43.2" y="14.7">30X</text>
<text x="57.6" y="14.7">.116 THRU</text>
<text x="142.5" y="15.4">2.937</text>
<text x="56.4" y="19.8">.225 X 100°</text>
<text x="142.5" y="20">2.899</text>
<text x="142.5" y="29.8">2.312</text>
<text x="142.5" y="24.8">2.643</text>
<text x="142.5" y="33.4">1.912</text>
<text x="142.5" y="41.8">1.112</text>
<text x="142.5" y="37.9">1.512</text>
<text x="142.5" y="45.5">.712</text>
<text x="142.5" y="50.4">.378</text>
<text x="142.5" y="58.7">.084</text>
<text x="142.5" y="54.4">.122</text>
<text x="142.5" y="62.6">0</text>
<text x="184.7" y="69.3">.692</text>
<text x="115" y="75">160°</text>
<text x="208.9" y="74.5">2X .468 MIN</text>
<text x="100.7" y="80.2">24X 30°</text>
<text x="161.2" y="91">6X .521 MIN</text>
<text x="87" y="100.2">R3.325</text>
<text x="253.6" y="101.9">6X 1.210</text>
<text x="142" y="104.6">24 x</text>
<text x="157" y="104.6">.116 THRU ALL</text>
<text x="99.9" y="113.4">R3.19</text>
<text x="159.7" y="109.7">.225 X 100°</text>
<text x="174.5" y="117.6">6X 1.620</text>
<text x="146.2" y="122.9">R.1 FOR</text>
<text x="250.9" y="122.5">6X 2.464</text>
<text x="131.1" y="128">MACHINING PURPOSES</text>
<text x="92" y="132.9">R3.0 MIN</text>
<text x="169.7" y="134.3">24X R.250</text>
<text x="111.8" y="177.5">8X 15°</text>
</g>
<g font-size="4.2">
<text x="111.9" y="17.9">0.005</text>
<text x="27.3" y="22.5">A</text>
<text x="132" y="22.5">A</text>
<text x="157.7" y="56.3">A</text>
<text x="64.6" y="68.3">B</text>
<text x="47.9" y="72.5">B</text>
<text x="241.7" y="76.6">SECTION B-B</text>
<text x="143" y="79.7">ROUND OUTER EDGES</text>
<text x="243" y="80.7">SCALE 1 : 2</text>
<text x="149.6" y="140.1">45</text>
<text x="157.5" y="140.1">CHAMFER FOR</text>
<text x="145.5" y="144.3">MACHINING PURPOSES</text>
<text x="140.2" y="153.7">0.005</text>
<text x="153.9" y="153.7">A</text>
<text x="182" y="150.5">B</text>
<text x="140.2" y="160">0.005</text>
<text x="32.1" y="167.3">0.005</text>
<text x="64.6" y="173">B</text>
<text x="53.4" y="175.9">SECTION A-A</text>
<text x="55.4" y="180.1">SCALE 1 : 2</text>
</g>
<text font-size="3.5" x="158.6" y="190.9">--</text>
<g font-size="3.4">
<text x="201.8" y="165.9">Description:</text>
<text x="223.2" y="187.6">DWG. NO.</text>
<text x="224.9" y="197.2">REV</text>
<text x="235.8" y="197.2">SIZE</text>
<text x="244.4" y="198.4">SCALE: 1:5</text>
<text x="244.4" y="204.6">SHEET 3 OF 4</text>
</g>
<text font-size="3" x="14" y="213.5">SOLIDWORKS Educational Product. For Instructional Use Only.</text>
<g font-size="2.8">
<text x="138.8" y="189.3">6061-T6</text>
<text x="136.8" y="194.8">SEE NOTES</text>
<text x="136.8" y="200.6">SEE NOTES</text>
</g>
<text font-size="2.5" x="244.4" y="190">passthroughRing1</text>
<g font-size="2.2">
<text x="158.7" y="169">DRAWN</text>
<text x="158.7" y="173.5">CHECKED</text>
<text x="158.7" y="178.3">ENG APPR.</text>
<text x="158.4" y="182.4">MFG APPR.</text>
<text x="158.5" y="187.4">COMMENTS:</text>
</g>
<g font-size="2.1">
<text x="94.9" y="187">Copyright</text>
<text x="94.9" y="190.1">Portland State Aerospace Society</text>
<text x="94.9" y="196.4">UNLESS OTHERWISE SPECIFIED:</text>
<text x="94.9" y="193.2">Licensed under CERN OHL v.1.2</text>
<text x="130.7" y="204.6">DO NOT SCALE DRAWING</text>
</g>
<g font-size="2">
<text x="130.5" y="186.8">MATERIAL</text>
<text x="130.5" y="192.5">FINISH</text>
<text x="130.5" y="198">WEIGHT</text>
</g>
<g font-size="1.8">
<text x="179" y="164.3">NAME</text>
<text x="179.8" y="168">CATIE</text>
<text x="191.1" y="168">8/29/19</text>
<text x="191.5" y="164.3">DATE</text>
<text x="179.5" y="169.7">SPIVEY</text>
<text x="181.6" y="172.6">--</text>
<text x="181.6" y="177.4">--</text>
<text x="181.6" y="181.4">--</text>
<text x="94.9" y="203.6">TWO PLACE DECIMAL:</text>
<text x="94.9" y="198.3">DIMENSIONS ARE IN INCHES</text>
<text x="94.9" y="200">TOLERANCES:</text>
<text x="94.9" y="201.8">ONE PLACE DECIMAL:</text>
<text x="114.9" y="201.8">0.01</text>
<text x="115.6" y="203.6">0.005</text>
<text x="94.9" y="205.3">ANGULAR TOLERANCE:</text>
<text x="115.8" y="205.3">1</text>
</g>
</svg>
